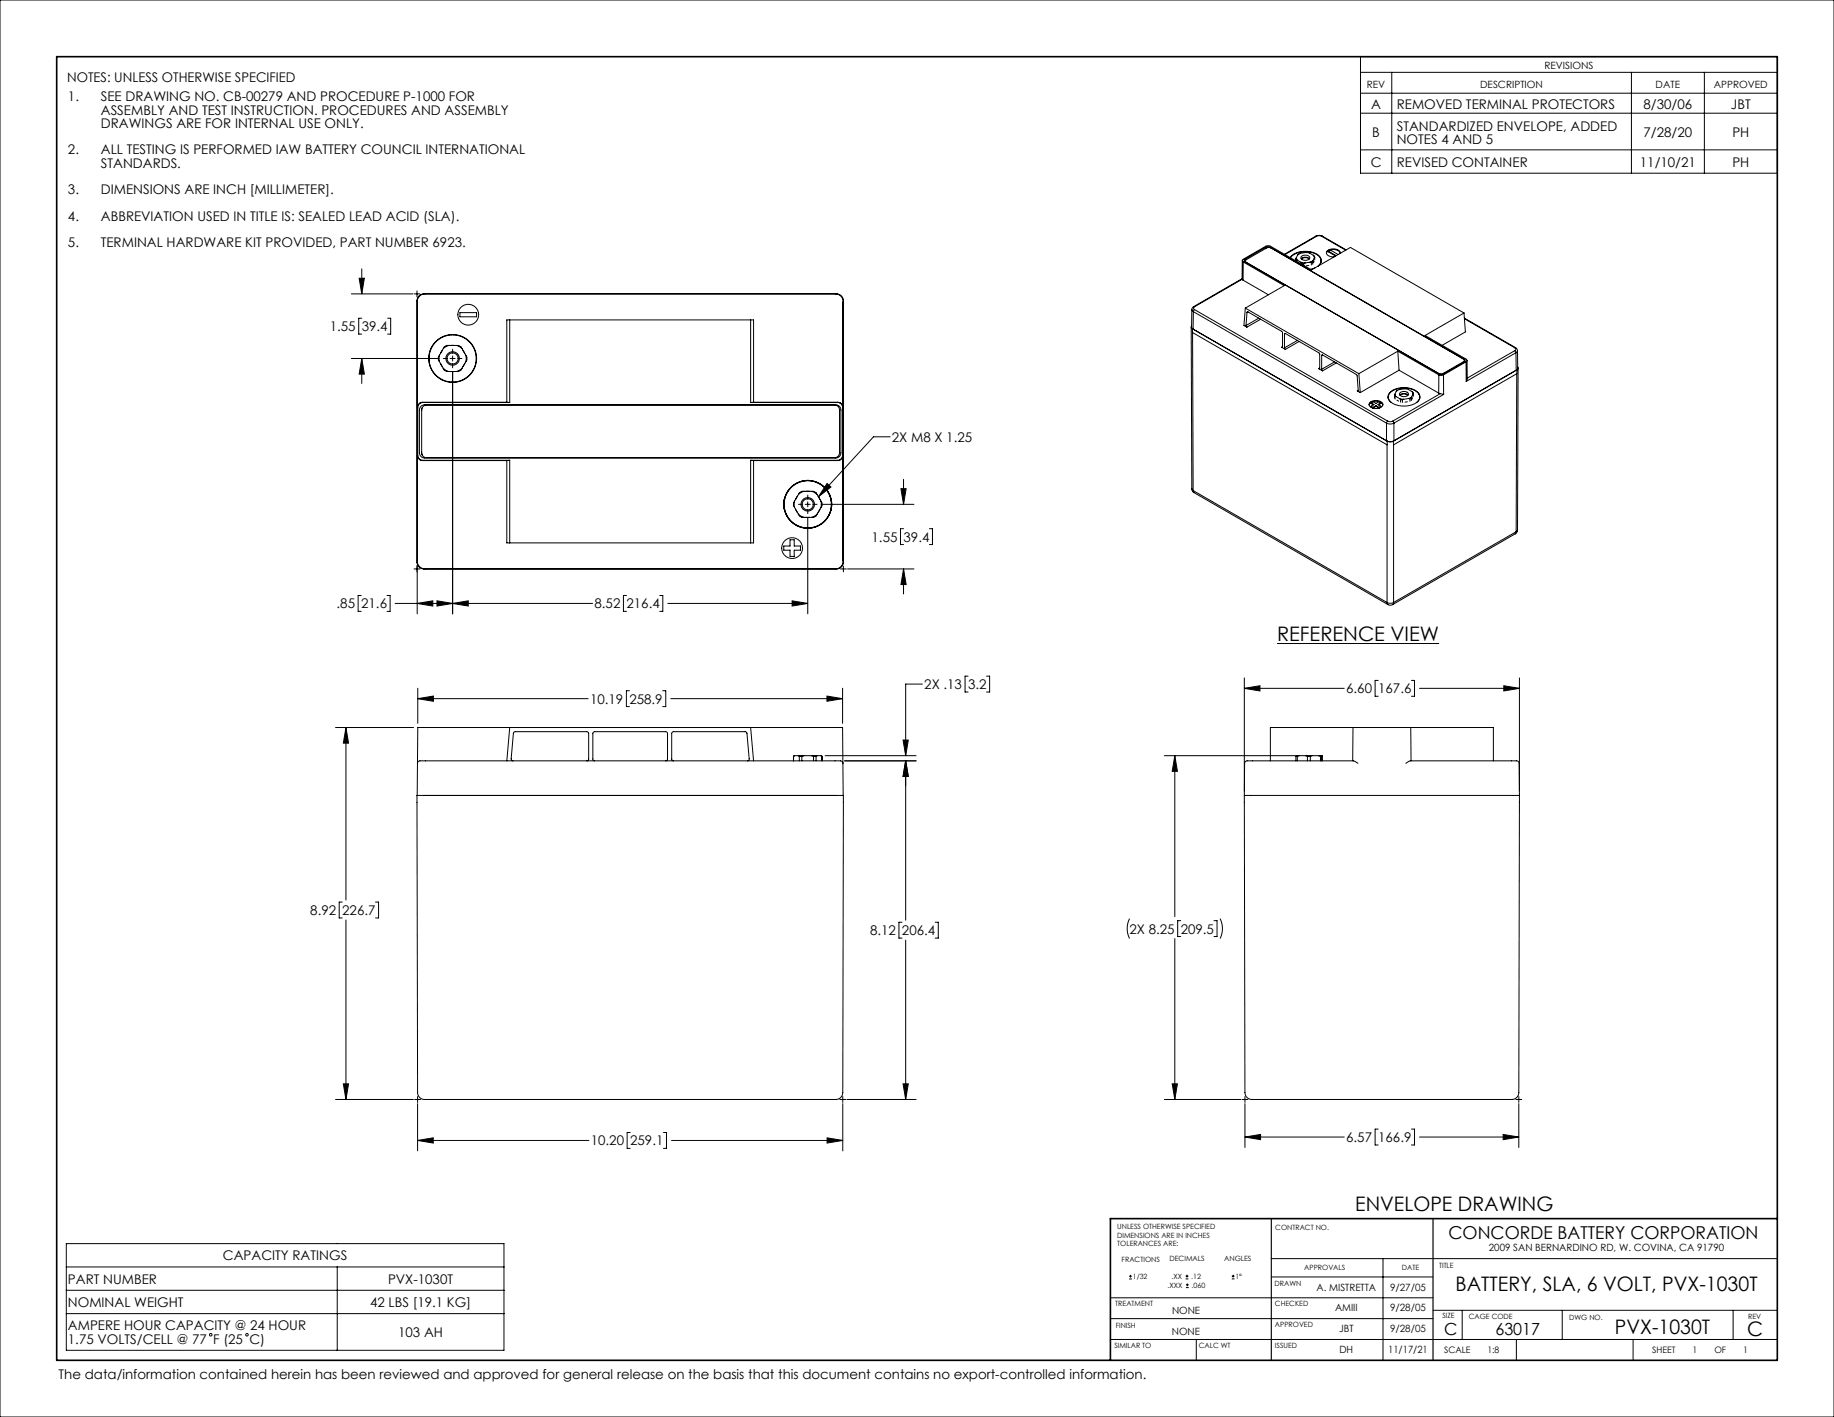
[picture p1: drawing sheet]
<svg xmlns="http://www.w3.org/2000/svg" width="559mm" height="432mm" viewBox="0 0 559 432" stroke-linecap="round" stroke-linejoin="round" font-family="sans-serif">
<g fill="none" stroke="#000" stroke-width=".3">
<path d="M0 0h558.8v431.8h-558.8zM414.5 17.3h127v35.5h-127zM414.5 22h127M414.5 28.4h127M414.5 34.5h127M424.1 22v30.8M497.1 22v30.8M519.3 22v30.8M414.5 45.7h127M378.5 79.4v5.7M378.8 79.8a.43 .43 0 0 1-.3-.4 .43 .43 0 0 1 .3-.4l6.9-4 .9-.1 13 7.4 11.9-6.9 34.6 20M378.8 79.8l12.5 7.2-11.9 6.9"/>
<path d="M378.8 79.8v5.6M379.4 78.9a.46 .46 0 0 0-.3 .5 .46 .46 0 0 0 .3 .4M379.4 79.8l59.2 34.2 1.3-.1 6.2-3.6a.46 .46 0 0 0 .3-.4 .46 .46 0 0 0-.3-.4M379.4 79.4l-.2 .2M379.4 78.9v.5M379.4 79.5v.3M379.5 79.4h-.1M379.7 79.9a.42 .42 0 0 1-.3-.4 .42 .42 0 0 1 .3-.4l6.2-3.5 1.2-.1 58.8 33.9a.42 .42 0 0 1 .3 .4 .42 .42 0 0 1-.3 .4M379.7 79.9l58.7 33.9M379.7 79.9v.1M385.6 75.4l.7-.2 .8 .2M385.6 75.4l-6.2 3.5"/>
<path d="M385.6 75.4v.4M387.1 75.4l59 34.1M387.1 75.4v.1M393.1 78.5a6.5 6.5 0 0 1 9.3 0 1.91 1.91 0 0 1-.8 2.6 2.04 2.04 0 0 0 .9-2.1 2.04 2.04 0 0 0-1.6-1.6 6.7 6.7 0 0 0-7.7 1.2M394.9 78.9l.1 .3M394.9 78.9v.6M395 78.6l.3 .7M395 78.6l-.1 .3M395 79.2l.3 .1M395 79.2v.4M395.3 79.3l1.1 .6M395.4 77.7l.9-.5 1.5-.3 1.2 .2 1.1 .7"/>
<path d="M395.4 77.7l-.4 .9M395.8 77.4l-.4 .3M396.4 79.9l1.2 .2M396.4 79.9l.3 .3M396.5 78.8a1.88 1.88 0 0 1 2.5 0M396.5 78.2a1.73 1.73 0 0 1 2.6 .3 1.53 1.53 0 0 1-1.4 .8 1.53 1.53 0 0 1-1.3-.9zM396.6 79a1.46 1.46 0 0 1 2.2 0M399.2 79.9l-1.6 .2M399.2 79.9l.3 .1M399.5 80v.8M400 79.7l-.5 .3M400 79.7v.8"/>
<path d="M400.1 79.4l-.9 .5M400.1 79.4l-.1 .3M400.1 77.8l.4 .7M400.1 77.8l.5 .6M400.4 79.6l-.2 .5M400.5 78.5l-.4 .9M400.6 78.4l-.1 .1M400.6 78.4v.8M400.9 72l1.1-.3 .9 .3M400.9 72h.2M400.9 72l-9.6 5.5M401.1 72l.8-.2 .8 .2"/>
<path d="M401.1 72l-9.6 5.6M402.5 79.4v.4M402.7 72l7.3 4.2M402.9 72h-.2M402.9 72l7.3 4.2M404.1 77.2a2.53 2.53 0 0 1 4.3 0 2.17 2.17 0 0 0-3.2-1.2 1.09 1.09 0 0 0-1.1 1.2 1.09 1.09 0 0 0 1.3 1l1.1 .1M404.8 76.5v.2l2.1 1.3M404.8 76.5l2.3 1.4M404.8 76.5l.6-.3 2.3 1.4M107.1 89.6h18.7M109.4 84.8h1.6l-.8 4.8zM110.2 97h-.9v4.8h.9"/>
<path d="M110.2 81.9v7.7M118.1 97h.9v4.8h-.9M126 89.6h2M127 88.6v2M127.2 92v32.2a1.6 1.6 0 0 1 1.1-1.5l26.1-.1M127.7 90.2l1.3-.6h126a2.11 2.11 0 0 1 2 1.9v79.9a2.11 2.11 0 0 1-2 2h-126a2.11 2.11 0 0 1-2-2v-79.9zM129.5 89.6a2.39 2.39 0 0 0-2.4 2.3v79.1a2.39 2.39 0 0 0 2.4 2.4M140.1 95.3h5.1v1.2h-5.1zM155.3 97.5v25.2M228.7 97.5v25.2M254.5 89.6a2.39 2.39 0 0 1 2.4 2.3v79.1a2.39 2.39 0 0 1-2.4 2.4M256.8 92v32.2a1.6 1.6 0 0 0-1-1.5l-26.2-.1"/>
<path d="M362.9 99.6l.2 49.3M363.1 99.3l-.1 .5 .3 .4M363.1 94.3v5.3l.4 .7 .1-5.3M363.1 94.3l.5 .7M363.6 95l58.9 33.9M363.7 93.4l-.6 .9M363.7 93.4l.3 .1M364 93.5a.47 .47 0 0 0-.4 .4 .47 .47 0 0 0 .4 .5M364 94.4l-.4 .6M364 94.4l58.8 33.9M378.4 84.9l-14.7 8.5M378.5 85.1l.3 .3"/>
<path d="M378.5 85.1l-14.5 8.4M378.8 85.4l7.7 4.4M379.4 93.9l34.6 20M379.4 93.9l-.4 5.3 .9 .5M379.6 99.2l.3 .5M380 95.2l.2-.2 10.4 6.1 .2 4.6M380 95.2l-.4 4M380.2 95l-.2 .2M383.5 97l-3.9 2.2M384.1 97.3l-4.2 2.4M396.7 80.2l.5 .1M396.7 80.2v.4"/>
<path d="M397.2 80.3v.6M397.6 80.1l-.4 .2M398.8 80.9l-.8 .1M400.7 81.6l-1.4 .5M446.1 95.4l-11.9 6.8 12.5 7.2a.43 .43 0 0 1 .3 .5 .43 .43 0 0 1-.3 .4M446.1 95.4l.4 5.8-7.1 4M446.2 96.9l15.6 9.1M446.2 97.1l15.3 8.9M107.1 109.2h26.7M110.2 109.2l.8 4.8h-1.6zM110.2 109.2v7.7M130.7 108.8v.8"/>
<path d="M133.9 108.3v1.9M134.2 110.7l.5 1M134.8 106.7l-.6 1M135 112.2l1.7 1M135.1 109.2h1.3M136.7 113.2h2.4M136.8 105.3l-1.7 .9M136.8 105.3h-.7l-.7 .4-1.8 3.1v.4v.5l1.7 3.1 .8 .4h.6M136.8 105.3h2.3M137.1 109.2h1.6M137.3 113.2h1.2M137.3 105.3h1.2"/>
<path d="M137.5 102h.8M137.5 116.4h.8M137.9 106.4v1.3M137.9 108.5v1.5M137.9 110.8v1.3M137.9 113.3v73.8M139.1 105.3l1.7 .9M139.1 105.3h.6l.8 .4 1.7 3.1 .1 .5-.1 .4-1.8 3.1-.7 .4h-.6M139.4 109.2h1.3M140.7 112.2l-1.6 1M141.1 106.8l.5 1M141.6 110.7l-.6 1"/>
<path d="M141.9 108.3v1.9M145.1 108.8v.8M363.3 100.2l.1 1.1M363.3 100.2l59.4 34.3M363.4 101.3l59.2 34.3M363.4 101.3l.1 48.2M390.5 105.8l1.1 .7M390.8 105.7l-.3 .1M391.4 106l.2 .5M391.4 101.8v4.2M391.6 101.6l10.3 6 .2 4.6M391.6 101.6l-.2 .2"/>
<path d="M395.3 103.7l-3.9 2.3M395.8 104l-4.2 2.5M401.8 112.4l1.2 .6M402.1 112.2l-.3 .2M402.7 112.5l.3 .5M402.7 108.3v4.2M403 108.2l10.3 6 .5 4.7-.2 .2M403 108.2l-.3 .1M406.6 110.3l-3.9 2.2M407.2 110.6l-4.2 2.4M413.6 119.1l.9 .5M413.8 119l-.2 .1"/>
<path d="M414 113.9l.5 5.7M423.4 119.7a6.9 6.9 0 0 1 8.7 0 2.02 2.02 0 0 1-.9 3.2 6.8 6.8 0 0 1-8.1-1.1 1.76 1.76 0 0 1 .3-2.1zM425.4 119.2l.9-.5 1.6-.2 1.2 .2 1.1 .6M425.4 119.2l-.4 .9M425.8 119l-.4 .2M425.9 107l12.5 7.2M425.9 107l-11.9 6.9M425.9 107l.4 5.8M426.3 112.8l-11.8 6.8M426.3 112.8l12.1 7M426.6 119.7a1.63 1.63 0 0 1 2.5 .5 1.65 1.65 0 0 1-2.7-.1zM430.2 119.3l.3 .7"/>
<path d="M430.2 119.3l.4 .6M430.6 119.9l-.1 .1M430.6 119.9v.8M438.4 113.8l.6 .2 .7-.2M438.4 113.8h.1M438.4 119.8l.5 .2M438.4 114.2l.7 .2 .7-.2M438.4 114.2v5.6M438.9 120l1 .2M438.9 120l-14.5 8.3M439.7 113.8v.2M439.8 114.2l.1 6"/>
<path d="M445.9 110.2l-6.2 3.6M445.9 110.2v.2M446.1 109.5v.1M446.2 110l.1 .1M446.2 109.8v.5M446.7 110.3l-6.9 3.9M446.7 110.3v5.9M447 109.8v5.6l-.3 .8M461.5 106.9l.4 .6M461.5 106a.47 .47 0 0 1 .3 .4 .47 .47 0 0 1-.3 .5M461.5 106.9l-14.5 8.3M461.8 106h-.3"/>
<path d="M461.8 106a.82 .82 0 0 1 .6 .7 .82 .82 0 0 1-.5 .8M461.9 107.5l-15.2 8.7M461.9 107.5l.1 5.3M462 112.8l-37.3 21.5M462.1 113.9l-37.5 21.7M462.1 113.9l-.1 48.1M462.2 112.7l-.1 1.2M462.2 112.7l-37.7 21.8M462.4 106.8v5.4l-.4 .6M462.4 111.9l.1 .4-.3 .4M462.5 112.2l-.1 49.3M128.3 123.8l1.1-.5h125.2a1.59 1.59 0 0 1 1.6 1.6v13.1a1.59 1.59 0 0 1-1.6 1.6h-125.2a1.59 1.59 0 0 1-1.6-1.6v-13.1z"/>
<path d="M128.5 137.8l.1 .9M128.6 124.3l-.1 .8M128.9 123.9l1-.4h124.4a1.46 1.46 0 0 1 1.5 1.4v13.1a1.46 1.46 0 0 1-1.5 1.5h-124.4a1.46 1.46 0 0 1-1.4-1.5v-13.1zM154.4 122.6v-25.1h75.2v25.1M154.4 122.6l.9 .1M155.3 122.7h-26.5a1.5 1.5 0 0 0-1.5 1.5v14.6a1.5 1.5 0 0 0 1.5 1.5h26.5M228.7 122.7h26.5a1.5 1.5 0 0 1 1.5 1.5v14.6a1.5 1.5 0 0 1-1.5 1.5h-26.5M229.6 122.6l-.9 .1M271.2 133.1h-5l-16.8 18.3M417.1 123.4a2.55 2.55 0 0 1 4.3 0M417.4 122.6a2.79 2.79 0 0 1 3.9 .4 1.82 1.82 0 0 1-2.4 1.5l-1.3-.5a.84 .84 0 0 1-.2-1.4zM417.7 122.8v.2l.8 .4"/>
<path d="M417.7 123.8l.6 .5M417.7 123.8l.6 .3M417.7 122.8l.9 .5-.9 .5M417.7 122.8l.6-.4 .9 .5 .9-.5 .6 .4M418.3 124.1v.2M419.2 123.8l-.9 .5M419.2 123.8l.9 .5M419.2 123.6l.9 .5M419.2 123.6l-.9 .5M419.2 123.6v.2M420.1 124.1v.2M420.7 122.8v.2l-.7 .4"/>
<path d="M420.7 123.8l-.6 .5M420.7 122.8l-.9 .5 .9 .5M420.7 123.8l-.6 .3M422.5 128.9a2.5 2.5 0 0 0 2.2 0M422.5 128.9v5.4a2.49 2.49 0 0 0 2.2 0M422.6 135.6v48M422.7 134.5l.9 .2 .9-.2M422.7 134.5l-.1 1.1M422.8 128.3l-.3 .6M422.8 128.3l.8 .2 .8-.2M423 121v.4M423.9 122.6a1.98 1.98 0 0 1-.9-1.9 1.98 1.98 0 0 1 1.3-1.6 6.7 6.7 0 0 1 8 1 1.86 1.86 0 0 1-.6 2.5"/>
<path d="M424.4 128.3l.3 .6M424.5 134.5l.1 1.1M424.6 135.6v48M424.7 128.9v5.4M424.9 120.5l.2 .3M424.9 120.5v.8M425 120.1l.3 .7M425 120.1l-.1 .4M425.1 120.8h.2M425.1 120.8v.8M425.3 120.8l1.1 .7M425.6 121.9l.6 .3"/>
<path d="M426.4 121.5l1.3 .2M426.4 121.5l.3 .3M426.5 120.4a1.9 1.9 0 0 1 2.5 0M426.7 120.6a1.45 1.45 0 0 1 2.2 0M426.7 121.8h.6M426.7 121.8v.8M427.3 121.8v.9M427.7 121.7l-.4 .1M428.8 122.4l-.7 .1M429.2 121.4l-1.5 .3M429.2 121.4l.4 .1M429.6 121.5v.8"/>
<path d="M430 121.3l-.4 .2M430 121.3v.8M430.1 120.9l-.9 .5M430.1 120.9l-.1 .4M430.4 121.2l-.2 .4M430.5 120l-.4 .9M432.6 121v.4M439.9 120.2l-15.2 8.7M154.4 140.4l-25.9-.1a1.6 1.6 0 0 1-1.3-1.5v32.1M154.4 140.4v25h75.2v-25M155.3 140.3v25.1M155.3 140.3l-.9 .1"/>
<path d="M228.7 140.3v25.1M228.7 140.3l.9 .1M229.6 140.4l26-.1a1.6 1.6 0 0 0 1.2-1.5v32.1M238.8 153.3v.8M238.8 154.1h.1M238.8 153.3h.1M238.8 154.1l.2 1.3M238.9 154.1l.1 1.3M239 155.3a7.3 7.3 0 0 0 6.7 5.7M239 151.9l-.2 1.4M239 152l-.2 1.3M239 152l-.1 1.3"/>
<path d="M239 151.9v.1M242.1 152.7v1.9M242.4 155.2l.6 1M243 151.2l-.6 1M243.2 156.7l1.7 1M243.3 150.7l-1.5 2.5v.9l1.8 3.1 .7 .4 .6 .1M243.3 153.7h1.3M244.9 157.7h2.4M245 149.7l-1.7 1M245 149.7l-1 .2-.7 .8M245 149.7h2.3M245.4 153.7h1.5"/>
<path d="M245.5 157.7h1.2M245.6 149.7h1.1M245.7 146.4h.8M245.7 146.4a7.3 7.3 0 0 0-6.7 5.6M245.7 146.4v.1M246.1 150.9v1.3M246.1 152.9v1.5M246.1 155.2v1.3M246.1 157.8v29.3M246.5 146.4a7.3 7.3 0 0 1 6.7 5.6M246.5 146.4v.1M247.3 149.7h.6l.8 .5 1.7 3.1 .1 .4-.1 .4-1.8 3.1-.7 .5h-.6"/>
<path d="M247.3 149.7l1.7 1M247.6 153.7h1.3M249 156.7l-1.7 1M249.3 151.2l.5 1M249.8 155.2l-.5 1M250.1 152.7v2M250.2 153.7h28.3M252 147.3l1.2 1.1-3.8 3zM253.2 152l.2 1.3M253.2 152l.2 1.3zM253.2 155.4a7.3 7.3 0 0 1-6.7 5.6M253.3 154.1h.1"/>
<path d="M253.3 153.3h.1M253.4 154.1l-.2 1.3zM253.4 154.1l-.2 1.3M253.4 153.3v.8M274.5 148.9h1.6l-.8 4.8zM275.3 146.1v7.6M363.1 148.9l.2 .7 .5 .5M363.1 148.9l.4 .6M363.5 149.5l.3 .6M363.5 149.5l59.1 34.1M363.8 150.1l59.1 34.1M126 173.4h2"/>
<path d="M127 172.4v2M127.1 172.3v14.8M238.8 166.4h1.9v-1.9h1.3v1.9h1.9v1.3h-1.9v1.9h-1.3v-1.9h-1.9zM245.7 161h.8M245.7 160.9v.1M246.5 160.9v.1M256 173.4h2M257 172.4v2M258.2 173.4h20.3M275.3 173.4l.8 4.7h-1.6zM275.3 161.1h-.9v4.8h.9M275.3 173.4v7.6"/>
<path d="M283.2 161.1h.9v4.8h-.9M461.7 162.7l-37.4 21.5M462 162l-.3 .7M462 162l-37.4 21.6M462.4 161.5l-.2 .7-.5 .5M462.4 161.5l-.4 .5M110 181.5h-.9v4.8h.9M117.9 181.5h1v4.8h-1M120.4 183.9h60.1M127.1 183.9l4.8-.8v1.6zM133.1 183.1l4.8 .8-4.8 .8zM137.9 183.9l4.8-.8v1.6z"/>
<path d="M190.9 181.5h-.9v4.8h.9M201 181.5h.9v4.8h-.9M203.5 183.9h42.6M241.3 183.1l4.8 .8-4.8 .8zM389.1 196.1h49.4M422.6 183.6a2.19 2.19 0 0 0 2 0M422.6 183.6l.3 .6M422.9 184.2l.7 .2 .7-.2M424.6 183.6l-.3 .6M127.3 212.9l4.8-.8v1.6zM127.3 209.7v10.7M127.3 212.9h51.9"/>
<path d="M191.8 210.5h-.9v4.8h.9M201.9 210.5h.9v4.8h-.9M204.4 212.9h52.3M252 212.1l4.7 .8-4.7 .8zM256.7 209.7v10.7M281 208.5h-5.1v21.8M295 206h-1v4.9h1M300.6 206h.9v4.9h-.9M379.1 209.8l4.8-.8v1.6zM379.1 206.6v34.5M379.1 209.8h30.5M419.9 207.3h-.9v4.9h.9"/>
<path d="M430.1 207.3h.9v4.9h-.9M432.5 209.8h30.5M458.2 209l4.8 .8-4.8 .8zM463 206.6v34.5M102.2 221.7h23.8M105.4 221.7l.8 4.8h-1.6zM105.4 221.7v52.6M127.2 232.6l.2-.5 .6-.2h128.1l.5 .2 .2 .5M155.3 221.7l-.9 10.2M156.3 231.9l-.4-.2-.2-.5 .7-7.7 .6-.5h22l.4 .5v7.8l-.2 .4-.4 .2M181.2 231.9l-.4-.2-.2-.4v-7.8l.2-.4 .4-.1h21.8l.4 .5v7.8l-.2 .4-.4 .2M205.2 231.9l-.4-.2-.1-.4v-7.8l.1-.4 .4-.1h22l.4 .5 .7 7.7-.2 .5-.4 .2"/>
<path d="M228.7 221.7l.9 10.2M241.8 230.5h.1M241.8 230.5v1.4M242.1 230.3l-.3 .2M242.1 230.3h1.1M243.2 230.3h1.7M243.2 230.3l.4 .2M243.6 230.5h.7M243.6 230.5v1.4M244.3 230.5v1.4M244.9 230.3l-.6 .2M244.9 230.3h2.4"/>
<path d="M247.3 230.3l.6 .2M247.3 230.3h1.7M247.9 230.5h.7M247.9 230.5v1.4M248.6 230.5v1.4M249 230.3h1.1M249 230.3l-.4 .2M250.1 230.3l.4 .2M250.1 230.3l.3 .2M250.4 230.5h.1M250.4 230.5v1.4M251.4 230.3h27.7"/>
<path d="M257.3 231.9h21.8M275.2 225.5h1.5l-.8 4.8zM275.9 231.9v48.5M275.9 231.9l.8 4.7h-1.5zM354.8 230.3h39.7M358 230.3l.7 4.7h-1.5zM358 230.3v49M394.8 230.5h.5M394.8 230.5v1.4M395.3 230.5v1.4M395.8 230.3h-1v.2M395.8 230.3h2"/>
<path d="M395.8 230.3l-.5 .2M397.8 230.3h2M397.8 230.3l.6 .2M398.4 230.5h.8M398.4 230.5v1.4M399.2 230.5v1.4M399.8 230.3h2M399.8 230.3l-.6 .2M401.8 230.3h1M401.8 230.3l.5 .2M402.3 230.5h.5M402.3 230.5v1.4"/>
<path d="M402.8 230.5v1.4M402.8 230.3v.2M402.8 230.3h.1M412.2 221.7h17.6M412.2 221.7h-25.1v10.2M412.2 221.7v10.2M413.7 232.6l-1.3-.7h-32.6l-.4 .2-.2 .5-.1 9.8M428.3 232.6l1.4-.7h32.6l.3 .2 .3 .5 .1 9.8M429.8 221.7h25.2v10.2M429.8 221.7l.1 10.2M127 242.4h130l-.2 90.5a2.11 2.11 0 0 1-2.1 2.1h-125.4a2.11 2.11 0 0 1-2.1-2.1zM127.1 242.4l.2-20.7h129.4l.2 20.7"/>
<path d="M379.1 242.4l.2 90.5a2.11 2.11 0 0 0 2.1 2.1h79.3a2.11 2.11 0 0 0 2.1-2.1l.2-90.5M379.1 242.4h83.9M104.3 274.9h-.9v4.8h.9M114.4 274.9h.9v4.8h-.9M344.2 279.9a6.8 6.8 0 0 0 0 6.1M371.7 279.9a6.8 6.8 0 0 1 0 6.1M105.4 280.3v54.7M274.8 281h-.9v4.9h.9M275.9 286.5v48.5M285 281h.9v4.9h-.9M358 286v49M359.8 280.6h-1v4.8h1"/>
<path d="M369.9 280.6h.9v4.8h-.9M102.2 335h23.8M104.6 330.3h1.6l-.8 4.7zM126.2 335h2M127.2 334v2M127.2 336.3v14.4M255.8 335h2M256.8 336.3v14.4M256.8 334v2M258.1 335h21M275.2 330.3h1.5l-.8 4.7zM354.8 335h23.3"/>
<path d="M357.2 330.3h1.5l-.7 4.7zM378.3 335h2M379.3 334v2M379.3 336.3v13.4M461.8 335h2M462.8 334v2M462.8 336.3v13.4M127.2 347.5l4.8-.8v1.6zM127.2 347.5h52.2M192 345.1h-.9v4.8h.9M202.1 345.1h1v4.8h-1M204.6 347.5h52.2"/>
<path d="M252 346.7l4.8 .8-4.8 .8zM379.3 346.5l4.8-.8v1.6zM379.3 346.5h30.3M419.9 344.1h-.9v4.8h.9M430.1 344.1h.9v4.8h-.9M432.5 346.5h30.3M458 345.7l4.8 .8-4.8 .8zM20.2 379h133.4v32.5h-133.4zM20.2 386.1h133.4M20.2 393.2h133.4M102.8 386.1v25.4M338.3 395.5h98.3"/>
<path d="M344 389.7h.9M344 388.9h.9M344.4 388.5v.8M361.2 389.7h.9M361.2 388.9h.9M361.3 392.4h.9M361.3 391.5h.9M361.7 388.5v.8M361.8 391.1v.8M375.3 389.7h.8M375.3 388.9h.8M375.7 388.5v.8"/>
<path d="M387.3 383.5h154.2M387.3 389.1h49.3M421.4 383.5v31M436.6 399.3h104.9M445.5 399.3v8.9M476 399.3v8.9M528.1 399.3v8.9M20.2 400.3h133.4M338.3 401.8h98.3M338.3 408.2h203.2M364.5 408.2v6.3M462 408.2v6.3"/>
<path d="M497.6 408.2v6.3"/>
<circle cx="142.7" cy="95.9" r="3.2"/>
<circle cx="137.9" cy="109.2" r="1.7"/>
<circle cx="137.9" cy="109.2" r="2.06"/>
<circle cx="137.9" cy="109.2" r="7.3"/>
<circle cx="137.9" cy="109.2" r="7.2"/>
<circle cx="246.1" cy="153.7" r="1.7"/>
<circle cx="246.1" cy="153.7" r="2.06"/>
<circle cx="246.1" cy="153.7" r="7.2"/>
<circle cx="246.1" cy="153.7" r="7.3"/>
<circle cx="241.3" cy="167" r="3.2"/>
<circle cx="64.2" cy="406.7" r=".39"/>
<circle cx="75.2" cy="406.7" r=".39"/>
</g>
<path d="M387.3 371.3v43.2M436.6 371.3v43.2" fill="none" stroke="#000" stroke-width=".35"/>
<path d="M17.3 17.3h524.2v397.2h-524.2zM541.5 371.3h-203.2v43.2" fill="none" stroke="#000" stroke-width=".5"/>
<g fill="#000">
<path d="M127.3 212.9l4.8-.8v1.6zM252 212.1l4.7 .8-4.7 .8zM275.2 225.5h1.5l-.8 4.8zM275.9 231.9l.8 4.7h-1.5zM379.1 209.8l4.8-.8v1.6zM458.2 209l4.8 .8-4.8 .8zM137.9 183.9l4.8-.8v1.6zM241.3 183.1l4.8 .8-4.8 .8zM127.1 183.9l4.8-.8v1.6zM133.1 183.1l4.8 .8-4.8 .8zM252 147.3l1.2 1.1-3.8 3z"/>
<path d="M105.4 221.7l.8 4.8h-1.6zM104.6 330.3h1.6l-.8 4.7z"/>
<path d="M127.2 347.5l4.8-.8v1.6zM252 346.7l4.8 .8-4.8 .8zM275.2 330.3h1.5l-.8 4.7zM275.9 231.9l.8 4.7h-1.5zM379.3 346.5l4.8-.8v1.6zM458 345.7l4.8 .8-4.8 .8zM357.2 330.3h1.5l-.7 4.7zM358 230.3l.7 4.7h-1.5zM109.4 84.8h1.6l-.8 4.8zM110.2 109.2l.8 4.8h-1.6zM275.3 173.4l.8 4.7h-1.6zM274.5 148.9h1.6l-.8 4.8z"/>
</g>
<g font-size="6.1">
<text x="389.1" y="195.4">REFERENCE VIEW</text>
<text x="412.9" y="369.1">ENVELOPE DRAWING</text>
<text x="443.5" y="393.3">BATTERY, SLA, 6 VOLT, PVX-1030T</text>
<text x="492.1" y="406.6">PVX-1030T</text>
<text x="532.3" y="407.2">C</text>
</g>
<text font-size="5.4" x="441.3" y="377.6">CONCORDE BATTERY CORPORATION</text>
<g font-size="5.1">
<text x="440" y="406.7">C</text>
<text x="455.6" y="406.7">63017</text>
</g>
<g font-size="4.1">
<text x="20.5" y="25">NOTES: UNLESS OTHERWISE SPECIFIED</text>
<text x="20.7" y="30.9">1.</text>
<text x="30.7" y="30.9">SEE DRAWING NO. CB-00279 AND PROCEDURE P-1000 FOR</text>
<text x="30.7" y="34.9">ASSEMBLY AND TEST INSTRUCTION. PROCEDURES AND ASSEMBLY</text>
<text x="417.8" y="33.2">A</text>
<text x="425.6" y="33.2">REMOVED TERMINAL PROTECTORS</text>
<text x="500.8" y="33.2">8/30/06</text>
<text x="527.4" y="33.2">JBT</text>
<text x="30.7" y="39">DRAWINGS ARE FOR INTERNAL USE ONLY.</text>
<text x="418.1" y="41.9">B</text>
<text x="425.6" y="39.9">STANDARDIZED ENVELOPE, ADDED</text>
<text x="500.8" y="41.9">7/28/20</text>
<text x="527.8" y="41.9">PH</text>
<text x="20.7" y="47.1">2.</text>
<text x="30.7" y="47.1">ALL TESTING IS PERFORMED IAW BATTERY COUNCIL INTERNATIONAL</text>
<text x="425.6" y="43.8">NOTES 4 AND 5</text>
<text x="30.7" y="51.1">STANDARDS.</text>
<text x="417.6" y="51">C</text>
<text x="425.6" y="51">REVISED CONTAINER</text>
<text x="499.7" y="51">11/10/21</text>
<text x="527.8" y="51">PH</text>
<text x="20.7" y="59.2">3.</text>
<text x="30.7" y="59.2">DIMENSIONS ARE INCH [MILLIMETER].</text>
<text x="20.7" y="67.3">4.</text>
<text x="30.7" y="67.3">ABBREVIATION USED IN TITLE IS: SEALED LEAD ACID (SLA).</text>
<text x="20.7" y="75.4">5.</text>
<text x="30.7" y="75.4">TERMINAL HARDWARE KIT PROVIDED, PART NUMBER 6923.</text>
<text x="100.5" y="100.9">1.55</text>
<text x="110.2" y="100.9">39.4</text>
<text x="271.8" y="134.7">2X M8 X 1.25</text>
<text x="265.6" y="165.1">1.55</text>
<text x="275.3" y="165.1">39.4</text>
<text x="102.6" y="185.4">.85</text>
<text x="110.1" y="185.4">21.6</text>
<text x="181.1" y="185.4">8.52</text>
<text x="190.9" y="185.4">216.4</text>
<text x="281.6" y="210">2X .13</text>
<text x="295" y="210">3.2</text>
<text x="179.8" y="214.4">10.19</text>
<text x="191.8" y="214.4">258.9</text>
<text x="410.2" y="211.3">6.60</text>
<text x="419.9" y="211.3">167.6</text>
<text x="94.5" y="278.8">8.92</text>
<text x="104.3" y="278.8">226.7</text>
<text x="265.1" y="285">8.12</text>
<text x="274.8" y="285">206.4</text>
<text x="344.2" y="284.5">2X 8.25</text>
<text x="359.8" y="284.5">209.5</text>
<text x="180" y="349.1">10.20</text>
<text x="192" y="349.1">259.1</text>
<text x="410.2" y="348">6.57</text>
<text x="419.9" y="348">166.9</text>
<text x="67.9" y="384">CAPACITY RATINGS</text>
<text x="20.7" y="391.2">PART NUMBER</text>
<text x="118.2" y="391.2">PVX-1030T</text>
<text x="20.7" y="398.3">NOMINAL WEIGHT</text>
<text x="112.8" y="398.3">42 LBS [19.1 KG]</text>
<text x="20.7" y="405.4">AMPERE HOUR CAPACITY @ 24 HOUR</text>
<text x="121.3" y="407.4">103 AH</text>
<text x="20.7" y="409.4">1.75 VOLTS/CELL @ 77 F (25 C)</text>
<text x="17.9" y="420.3">The data/information contained herein has been reviewed and approved for general release on the basis that this document contains no export-controlled information.</text>
</g>
<g font-size="3">
<text x="470.6" y="21.2">REVISIONS</text>
<text x="416.5" y="26.7">REV</text>
<text x="451" y="26.7">DESCRIPTION</text>
<text x="504.5" y="26.7">DATE</text>
<text x="522.2" y="26.7">APPROVED</text>
<text x="453.6" y="381.3">2009 SAN BERNARDINO RD, W. COVINA, CA 91790</text>
<text x="401.1" y="393.3">A. MISTRETTA</text>
<text x="423.6" y="393.3">9/27/05</text>
<text x="357.1" y="400.5">NONE</text>
<text x="406.8" y="399.6">AMIII</text>
<text x="423.5" y="399.6">9/28/05</text>
<text x="357.1" y="406.7">NONE</text>
<text x="408" y="406">JBT</text>
<text x="423.5" y="405.9">9/28/05</text>
<text x="408.1" y="412.3">DH</text>
<text x="422.9" y="412.4">11/17/21</text>
</g>
<g font-size="2.7">
<text x="440" y="412.2">SCALE</text>
<text x="453.2" y="412.2">1:8</text>
<text x="503.4" y="412.4">SHEET</text>
<text x="515.7" y="412.4">1</text>
<text x="522.3" y="412.4">OF</text>
<text x="531.1" y="412.4">1</text>
</g>
<g font-size="2.2">
<text x="340.4" y="374.5">UNLESS OTHERWISE SPECIFIED</text>
<text x="340.4" y="377.2">DIMENSIONS ARE IN INCHES</text>
<text x="388.6" y="374.7">CONTRACT NO.</text>
<text x="340.4" y="379.8">TOLERANCES ARE:</text>
<text x="341.7" y="384.4">FRACTIONS</text>
<text x="345.2" y="389.7">1/32</text>
<text x="356.3" y="384.4">DECIMALS</text>
<text x="357" y="389.7">.XX</text>
<text x="363" y="389.7">.12</text>
<text x="373" y="384.4">ANGLES</text>
<text x="376.4" y="389.7">1°</text>
<text x="397.4" y="387">APPROVALS</text>
<text x="427.2" y="387.1">DATE</text>
<text x="438.5" y="386.4">TITLE</text>
<text x="355.7" y="392.4">.XXX</text>
<text x="363.1" y="392.4">.060</text>
<text x="388.4" y="391.8">DRAWN</text>
<text x="339.8" y="398.1">TREATMENT</text>
<text x="388.5" y="398">CHECKED</text>
<text x="439.5" y="401.7">SIZE</text>
<text x="447.5" y="402">CAGE CODE</text>
<text x="532.6" y="401.8">REV</text>
<text x="340" y="404.7">FINISH</text>
<text x="388.5" y="404.5">APPROVED</text>
<text x="478.1" y="402.2">DWG NO.</text>
<text x="339.5" y="410.8">SIMILAR TO</text>
<text x="365.2" y="410.7">CALC WT</text>
<text x="388.5" y="410.9">ISSUED</text>
</g>
</svg>
